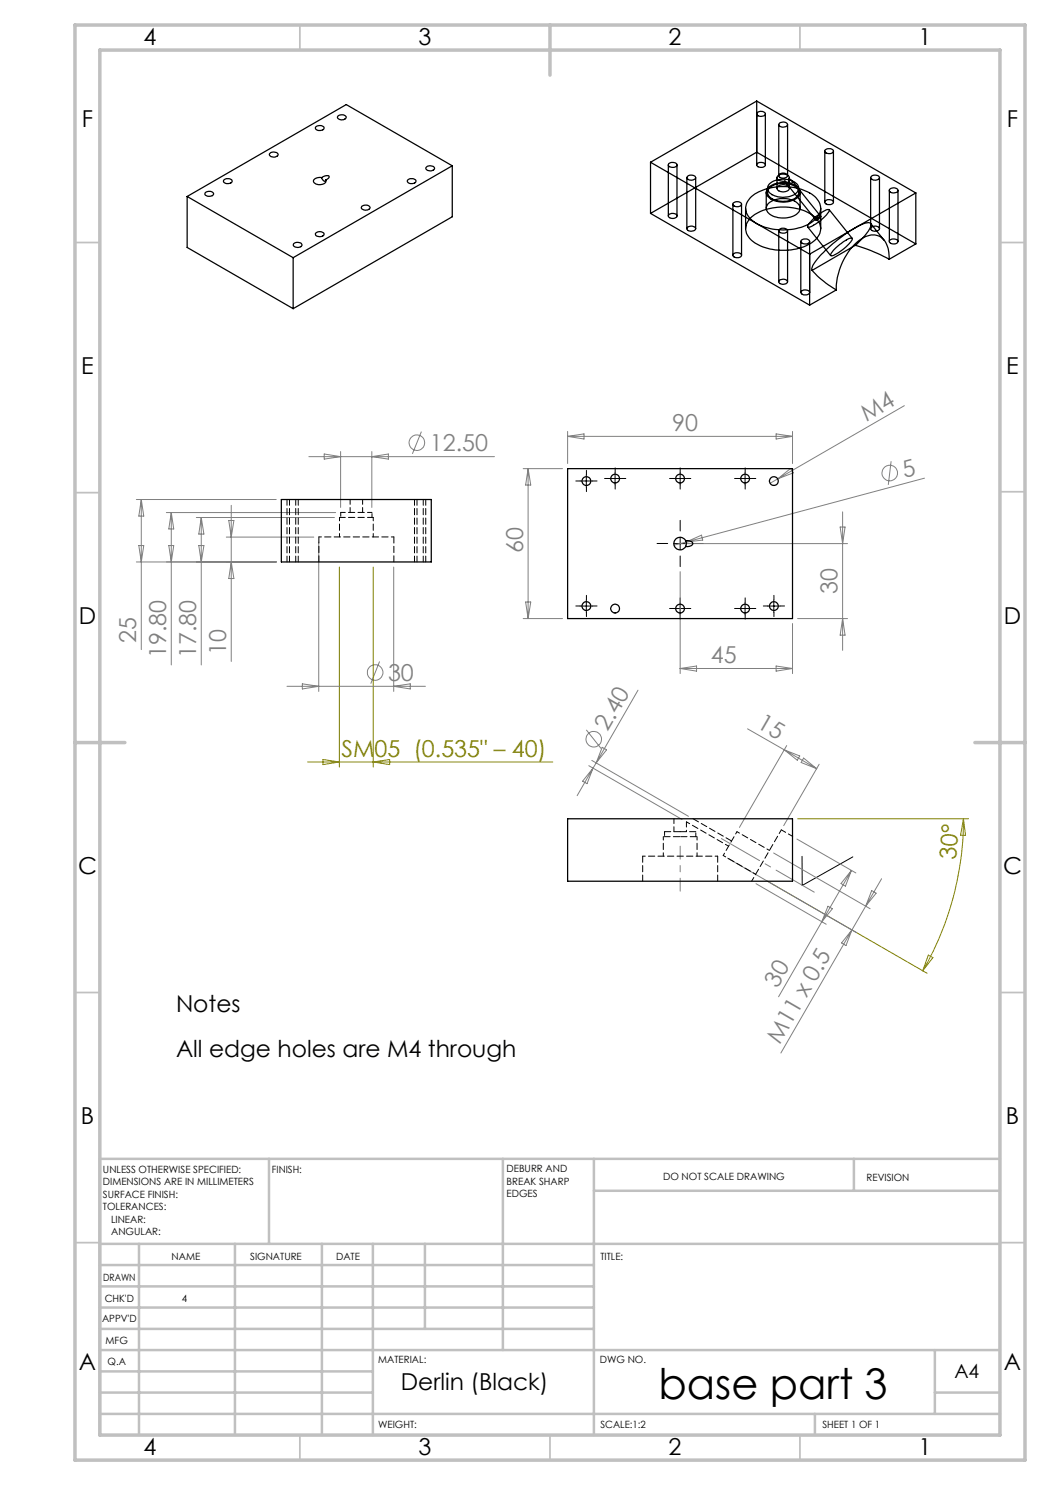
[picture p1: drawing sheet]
<svg xmlns="http://www.w3.org/2000/svg" width="210mm" height="297mm" viewBox="0 0 210 297" stroke-linecap="round" stroke-linejoin="round" font-family="sans-serif">
<g fill="none" stroke="#808080" stroke-width=".2">
<path d="M27.3 99.9h27.9M28.3 99.9v30M28.3 99.9l.5 3.3h-1zM61.8 91.3h37.1M64.8 90.8l3.3 .5-3.3 .5zM68.1 90.3v11.2M74.4 90.3v11.2M74.4 91.3l3.3-.5v1zM84.3 86.3l-1.8 4.5M104.6 93.7h7.9M105.6 93.7v30M105.6 93.7l.6 3.3h-1.1z"/>
<path d="M113.5 86.3v6.4M113.5 87.3h45M113.5 87.3l3.3-.5v1zM155.2 86.8l3.3 .5-3.3 .5zM155.5 95.8l2.6-2.1 .5 .9zM158.5 86.3v6.4M178.2 92.2l-.5 4.8M180.9 81.1l-26.9 15.6M184.9 95.6l-47.7 12.8M27.3 112.4h27.9M27.8 109.1h1l-.5 3.3zM33.3 102.5h33.8"/>
<path d="M33.8 109.1h.9l-.4 3.3zM34.3 102.5v30.5M34.3 102.5l.4 3.3h-.9zM39.3 103.5h27.6M39.8 109.1h1l-.5 3.3zM40.3 103.5v29.5M40.3 103.5l.5 3.3h-1zM45.3 107.4h17.5M45.8 104.1h1l-.6 3.3zM46.2 101.1v31.2M46.2 112.4l.6 3.3h-1zM63.7 108.4v29.9"/>
<path d="M78.7 113.4v24.9M136 114.3v20.4M137 108.7h32.5M137.2 108.9v.3M137.2 108.4l-2.4 .6M137.2 108.4l3.1-1.4 .2 1zM168 105.4h1l-.5 3.3zM168.5 102.4v27.7M57.4 137.3h27.7M60.5 136.8l3.2 .5-3.2 .5zM75.9 132.3l-1.7 4.4M78.7 137.3l3.4-.5v1z"/>
<path d="M104.6 123.7h7.9M105.1 120.4h1.1l-.6 3.3zM127.6 138l-8.4 14.6M136 133.7h22.5M136 133.7l3.3-.5v1zM155.2 133.2l3.3 .5-3.3 .5zM158.5 124.7v10M159.5 123.7h10M168.5 123.7l.5 3.3h-1zM117.3 146l2.9 3.7M117.8 153.1l18.6 10.8M118.4 152.1l19.3 11.2"/>
<path d="M118.6 153.6l-3.2 5.5M118.6 153.6l-1.2 3.1-.9-.5zM119.2 152.6l-.6 1M120.4 149.5l.9 .5-2.1 2.6zM149.5 145.8l7.3 4.2M156.8 150l6.5 3.7M156.8 150l3.1 1.2-.4 .8zM157.3 149.1l-9.4 16.4M160.7 151.6l2.6 2.1-3.1-1.2zM163.8 152.9l-7.1 12.2M145.5 171.6l25.8 14.9M151.2 176.7l14 8.2"/>
<path d="M154.7 170.6l19.3 11.1M159.4 167.8l11.8 6.8M170.3 174.1l-5.9 10.3M170.3 174.1l-1.2 3.1-.9-.5zM174.3 178.1l.9 .5-2.1 2.6zM176.3 175.8l-5.9 10.2M164.4 184.4l-8.7 15M165.6 181.3l.9 .4-2.1 2.7zM170.4 186l-14.2 24.6M170.4 186l-1.2 3.1-.9-.5z"/>
<circle cx="83.4" cy="88.5" r="1.55"/>
<circle cx="178" cy="94.6" r="1.56"/>
<circle cx="75" cy="134.5" r="1.55"/>
<circle cx="118.7" cy="147.9" r="1.56"/>
</g>
<path d="M67.9 113.4v40M74.6 113.4v40M61.5 152.4h49.1M64.6 151.9l3.3 .5-3.3 .5zM74.6 152.4l3.3-.5v1zM153.5 176.2l31.9 18.5M159.5 163.8h34.2M192.7 163.8a60.1 60.1 0 0 1-8.2 30.4M192.7 163.8l.4 3.3-1-.1zM185.7 191l.9 .5-2.1 2.7z" fill="none" stroke="#808000" stroke-width=".2"/>
<g fill="none" stroke="#000" stroke-width=".2" stroke-dasharray="15.2 1.3 1.3 1.3">
<path d="M116 96.2h-.8M117.3 94.9v-.8M117.3 97.4v.9M118.5 96.2h.9M121.8 95.7h-.9M123 94.4v-.8M123 96.9v.9M124.3 95.7h.9M134.8 95.7h-.9M136 94.4v-.8M136 96.9v.9M137.3 95.7h.9"/>
<path d="M147.8 95.7h-.9M149 94.4v-.8M149 96.9v.9M150.3 95.7h.9M117.3 119.9v-.8M133.5 108.7h-2.1M136 106.2v-2.1M136 111.2v2.1M138.5 108.7h2.2M154.8 119.9v-.8M116 121.2h-.8M117.3 122.4v.9"/>
<path d="M118.5 121.2h.9M134.8 121.7h-.9M136 120.4v-.8M136 122.9v.9M137.3 121.7h.9M147.8 121.7h-.9M149 120.4v-.8M149 122.9v.9M150.3 121.7h.9M153.5 121.2h-.8M154.8 122.4v.9M156 121.2h.9"/>
</g>
<g fill="none" stroke="#000" stroke-width=".2">
<path d="M116 96.2h2.5M117.3 95v2.5M121.8 95.7h2.5M123 94.5v2.5M134.8 95.7h2.5M136 94.5v2.5M147.8 95.7h2.5M149 94.5v2.5M117.3 120v2.5M134.8 108.7h2.5M136 107.5v2.5M154.8 120v2.5"/>
<path d="M116 121.2h2.5M134.8 121.7h2.5M136 120.5v2.5M147.8 121.7h2.5M149 120.5v2.5M153.5 121.2h2.5M160.4 171.3v5.8l10.2-5.7"/>
</g>
<path d="M144.3 167.7l18.6 10.7" fill="none" stroke="#808080" stroke-width=".2" stroke-dasharray="15.2 1.3 1.3 1.3" stroke-dashoffset="6.4"/>
<path d="M136 169.2v9" fill="none" stroke="#808080" stroke-width=".2" stroke-dasharray="15.2 1.3 1.3 1.3" stroke-dashoffset="12.6"/>
<g fill="none" stroke="#c0c0c0" stroke-width=".35">
<path d="M60 5v5M160 5v5M15 48.5h5M200 48.5h5M15 98.5h5M200 98.4h5M15 198.5h5M200 198.5h5M15 248.5h5M200 248.5h5M60 287v5M110 287v5"/>
<path d="M160 287v5"/>
</g>
<g fill="none" stroke="#c0c0c0" stroke-width=".5">
<path d="M53.8 231.8v17M100.6 231.8v38.2M118.8 231.8v55.2M118.8 238.2h81.2M170.8 231.8v6.4M200 231.8h-180v55.2M20 248.8h180M20 257.3h98.8M20 253h98.8M27.8 248.8v38.2M47 248.8v38.2M64.4 248.8v38.2"/>
<path d="M74.6 248.8v38.2M85 248.8v17M20 265.8h98.8M20 261.5h98.8M20 278.5h54.6M20 274.3h54.6M20 270h180M187 278.5h13M187 270v12.8M20 282.8h180M163 282.8v4.2"/>
</g>
<path d="M15 5h190v287h-190zM20 10h180v277h-180zM110 5v10M15 148.5h10M195 148.5h10" fill="none" stroke="#c0c0c0" stroke-width=".7"/>
<g fill="none" stroke="#000" stroke-width=".25">
<path d="M37.4 39.3v10.2l21.2 12.2M37.4 39.3l21.2 12.2M41.1 38.5a1.03 1.03 0 0 1 1.6 .3 1.1 1.1 0 0 1-1.7 0zM44.7 36.1a1.12 1.12 0 0 1 1.7 .1 .99 .99 0 0 1-1.7 .1zM53.9 30.7a1.1 1.1 0 0 1 1.7 .2 .97 .97 0 0 1-.9 .5 .97 .97 0 0 1-.8-.6zM63.1 25.4a1.12 1.12 0 0 1 1.7 .2 .96 .96 0 0 1-.9 .5 .96 .96 0 0 1-.8-.6zM64.3 35.5a1.32 1.32 0 0 0-1.6 .8 1.5 1.5 0 0 0 2.5 0l-.1-.3M64.3 35.5l.6-.3a.61 .61 0 0 1 .9 .2l-.1 .3-.6 .3M64.3 35.5l.6 .8 .2-.3M67.6 23.2a1.12 1.12 0 0 1 1.7 .2 .96 .96 0 0 1-.9 .6 .96 .96 0 0 1-.9-.6zM81.6 35.9a1.07 1.07 0 0 1 1.6 .3 .99 .99 0 0 1-1.6 .2l-.1-.2zM85.3 33.4a1.12 1.12 0 0 1 1.6 .3 .97 .97 0 0 1-.9 .5 .97 .97 0 0 1-.8-.6z"/>
<path d="M90.5 33.2l-31.9 18.3M90.5 33.2v10.2l-31.9 18.3M90.5 33.2l-21.2-12.3-31.9 18.4M130.1 32.5v10.2M130.1 32.5l31.8 18.3 21.3-12.2M133.7 33v10.2M133.7 32.7a1.09 1.09 0 0 1 1.7 .3 1 1 0 0 1-1.7-.1zM135.4 33v10.2M137.4 35.5v10.3M137.6 35.2a1.05 1.05 0 0 1 1.5 .4 1.02 1.02 0 0 1-1.7-.1zM139.1 35.5v10.3M150.3 39.3a11.1 11.1 0 0 1 12.6 0 3 3 0 0 1-.6 5.2 11.2 11.2 0 0 1-11.7-.3 2.96 2.96 0 0 1-.3-4.9z"/>
<path d="M151.3 20.2v12.8M151.3 20.2l31.9 18.4M151.3 20.2l-21.2 12.3M151.4 32.7a1.05 1.05 0 0 1 1.7 .3 1 1 0 0 1-1.8-.1zM151.4 22.5a.95 .95 0 0 1 1.7 .4 1.03 1.03 0 0 1-1.8-.1zM153.1 22.8v10.2M153.2 38.5v3.2M153.5 37.6v.9M153.7 37.5a4.8 4.8 0 0 1 6 .2 1.53 1.53 0 0 1-.9 2.3 4.8 4.8 0 0 1-5.3-.8 1.22 1.22 0 0 1 .2-1.7zM153.8 36.9a4.3 4.3 0 0 1 5.7 .1 1.43 1.43 0 0 1-1 2.1 4.5 4.5 0 0 1-4.7-.7 1.15 1.15 0 0 1 0-1.5zM153.8 37.7a4.3 4.3 0 0 1 5.7 .1 1.43 1.43 0 0 1-1 2.1 4.5 4.5 0 0 1-4.7-.6 1.15 1.15 0 0 1 0-1.6zM155.4 35.5v2.1"/>
<path d="M155.5 37.4a1.56 1.56 0 0 1 2.4 .2 1.42 1.42 0 0 1-2.3 .5l-.2-.4zM155.8 24.9v10.2M155.9 34.9a.95 .95 0 0 1 1.6 .3 1.03 1.03 0 0 1-1.7-.1zM155.9 24.7l.1-.1a1.05 1.05 0 0 1 1.5 .3 1.02 1.02 0 0 1-1.7 0zM157.1 36.4l6.1 7.7M157.5 24.9v10.2M157.8 35.7l.2 .1a.55 .55 0 0 1 .4 .8l-.8-.1-.6-.3M157.8 35.7a.88 .88 0 0 0-1.1-.9 .99 .99 0 0 0-1.3 .9 1.52 1.52 0 0 0 1.6 .5M157.8 35.7l-.3 .8a.36 .36 0 0 1-.5-.3M157.9 35.5v2.1M158.4 36.2l5.7 7.1M159.8 37.6v.9"/>
<path d="M160 38.5v3.2M165 30.2v10.2M165 30a1.09 1.09 0 0 1 1.7 .3 1 1 0 0 1-1.7-.1zM166.7 30.2v10.2M174.1 35.5v10.3M174.2 35.3a1.05 1.05 0 0 1 1.7 .3 1.02 1.02 0 0 1-1.8-.1zM175.9 35.5v10.3M177.9 38.1v10.2M177.9 37.8a1.05 1.05 0 0 1 1.7 .3 .99 .99 0 0 1-1.7 0zM179.6 38.1v10.2M183.2 38.6v10.2M58.6 51.5v10.2"/>
<path d="M58.8 48.7a1.11 1.11 0 0 1 1.6 .3 .94 .94 0 0 1-.9 .5 .94 .94 0 0 1-.8-.6zM63.1 46.7a1.06 1.06 0 0 1 1.7 .1 .94 .94 0 0 1-.9 .5 .94 .94 0 0 1-.8-.6zM72.4 41.2a1.03 1.03 0 0 1 1.6 .4 1.05 1.05 0 0 1-1.8 0zM130.1 42.7l21.2-12.3 31.9 18.4M130.1 42.7l31.8 18.3M133.7 43a1.05 1.05 0 0 1 1.7 .2 .99 .99 0 0 1-1.7 0zM137.5 45.5a1.05 1.05 0 0 1 1.6 .3 1.02 1.02 0 0 1-1.7-.1zM146.6 50.9a1.06 1.06 0 0 1 1.7 .2 1 1 0 0 1-1.7-.1zM146.6 40.8v10.2M146.6 40.6a1.11 1.11 0 0 1 1.7 .2 .99 .99 0 0 1-1.7 0zM148.3 40.8v10.2M149.1 41.7v4.1"/>
<path d="M150.3 43.4a11.1 11.1 0 0 1 12.6 0 2.94 2.94 0 0 1-.3 4.9 11.2 11.2 0 0 1-12.3-.2 2.89 2.89 0 0 1 0-4.7zM153.6 40.8a4.7 4.7 0 0 1 6.2 .2 1.54 1.54 0 0 1-1.1 2.2 4.9 4.9 0 0 1-5.2-.8 1.25 1.25 0 0 1 .1-1.6zM155.8 46.1v10.2M155.9 56.1l.1-.1a1.05 1.05 0 0 1 1.5 .4 1.02 1.02 0 0 1-1.7-.1zM155.9 45.9a1.05 1.05 0 0 1 1.6 .3 1.04 1.04 0 0 1-1.7-.1zM157.5 46.1v10.2M160.2 48.3v10.2M160.3 58.3a1.05 1.05 0 0 1 1.6 .2 1.03 1.03 0 0 1-1.7 0zM160.3 48a1.09 1.09 0 0 1 1.6 .3 1.03 1.03 0 0 1-1.7 0zM161.5 45.4l4.6 5.7M161.9 48.3v12.7M162.4 54.1l1.9 1.8 3 2.1"/>
<path d="M162.6 43.9l1.9-1.5a1.3 1.3 0 0 1 1.3-.4l.1 .1a8.4 8.4 0 0 1-4.2 3.4 .48 .48 0 0 1 .2-.8zM163.3 43.8l.2-.2a.44 .44 0 0 1 .6-.2l-.3 .3a.44 .44 0 0 1-.6 .3zM164.1 41.7v4.1M165 40.2a1.05 1.05 0 0 1 1.7 .3 1 1 0 0 1-1.7-.1zM165.8 41.9l4.6 5.8M166.7 50.1a7.4 7.4 0 0 1 3.7-2.5 .69 .69 0 0 1-.4 1 7.9 7.9 0 0 1-3.8 2.5 .54 .54 0 0 1 .3-.8zM167.3 58l-5.4 3M171.1 49.1l3.1 1 3.6 1.8M171.1 49.1l2.4-2.6a1.81 1.81 0 0 0 .6-1.8 3 3 0 0 0-2.6 .6 27.6 27.6 0 0 0-8.9 7.8l-.3 .6 .1 .4M171.1 49.1l-8.7 5M174.1 44.7l2.7 3.3M174.2 45.5a1.05 1.05 0 0 1 1.7 .3 1.02 1.02 0 0 1-1.8-.1z"/>
<path d="M177.8 51.9a4.5 4.5 0 0 0-2.3-4.8 4.8 4.8 0 0 0-4.7 1.9 13.3 13.3 0 0 0-3.5 9M177.9 48a1.09 1.09 0 0 1 1.7 .3 1 1 0 0 1-1.7 0zM183.2 48.8l-5.4 3.1M56.3 99.9h30v12.5h-30zM113.5 93.7h45v30h-45zM137.1 108.1a1.3 1.3 0 0 1 1.5 .6 1.24 1.24 0 0 1-1.5 .6M137.1 108.1l.2 .4-.2 .8M137.1 108.1a1.25 1.25 0 0 0-1.9-.4 1.25 1.25 0 0 0 0 2 1.25 1.25 0 0 0 1.9-.4M113.5 163.8h45v12.4h-45z"/>
<circle cx="117.3" cy="96.2" r=".87"/>
<circle cx="123" cy="95.7" r=".87"/>
<circle cx="136" cy="95.7" r=".87"/>
<circle cx="149" cy="95.7" r=".87"/>
<circle cx="154.8" cy="96.2" r=".87"/>
<circle cx="117.3" cy="121.2" r=".87"/>
<circle cx="123" cy="121.7" r=".87"/>
<circle cx="136" cy="121.7" r=".87"/>
<circle cx="149" cy="121.7" r=".87"/>
<circle cx="154.8" cy="121.2" r=".87"/>
</g>
<path d="M78.8 107.4h-15M143.5 171.2h-15" fill="none" stroke="#000" stroke-width=".2" stroke-dasharray="1.3 .6" stroke-dashoffset=".8"/>
<path d="M57.4 99.9v12.5M57.9 99.9v12.5M82.9 99.9v12.5M83.4 99.9v12.5M59.2 112.4v-12.5M59.6 112.4v-12.5M67.9 103.5h6.8M84.7 112.4v-12.5M85.2 112.4v-12.5" fill="none" stroke="#000" stroke-width=".2" stroke-dasharray="1.3 .6" stroke-dashoffset=".1"/>
<path d="M68.2 102.5h6.2M156.3 166l-6 10.2" fill="none" stroke="#000" stroke-width=".2" stroke-dasharray="1.3 .6" stroke-dashoffset=".4"/>
<path d="M63.8 107.4v5M78.8 112.4v-5M128.5 171.2v5M132.9 166.3h3.1M136 166.3h3.2M143.5 176.2v-5M146.3 168.2l-7.7-4.5" fill="none" stroke="#000" stroke-width=".2" stroke-dasharray="1.3 .6"/>
<path d="M67.9 103.5v3.9M74.7 107.4v-3.9M132.7 167.3v3.9M139.4 171.2v-3.9" fill="none" stroke="#000" stroke-width=".2" stroke-dasharray="1.3 .6" stroke-dashoffset=".6"/>
<path d="M68.2 102.5v1M74.4 103.5v-1M132.9 166.3v1M137.3 164.4l8.4 4.8M139.2 167.3v-1" fill="none" stroke="#000" stroke-width=".2" stroke-dasharray="1.3 .6" stroke-dashoffset=".5"/>
<path d="M70 99.9v2.6M72.5 102.5v-2.6M134.8 163.7v2.6M158.5 167.3l-2.2-1.3" fill="none" stroke="#000" stroke-width=".2" stroke-dasharray="1.3 .6" stroke-dashoffset=".3"/>
<path d="M132.7 167.3h3.3M136 167.3h3.4" fill="none" stroke="#000" stroke-width=".2" stroke-dasharray="1.3 .6" stroke-dashoffset="-.1"/>
<path d="M144.6 171.1l2.8-4.8M144.6 171.1l6.5 3.7M153.9 170.1l-6.5-3.8" fill="none" stroke="#000" stroke-width=".2" stroke-dasharray="1.3 .6" stroke-dashoffset=".7"/>
<path d="M137.3 166.3v-1.9" fill="none" stroke="#000" stroke-width=".2" stroke-dasharray="1.3 .6" stroke-dashoffset="1"/>
<text font-size="8.5" x="131.7" y="279.7">base part 3</text>
<g font-size="4.7">
<text x="28.7" y="9">4</text>
<text x="83.7" y="9">3</text>
<text x="133.7" y="9">2</text>
<text x="183.7" y="9">1</text>
<text x="16.4" y="25.5">F</text>
<text x="201.4" y="25.5">F</text>
<text x="16.2" y="74.8">E</text>
<text x="201.2" y="74.8">E</text>
<text x="15.8" y="124.7">D</text>
<text x="200.8" y="124.7">D</text>
<text x="15.6" y="174.7">C</text>
<text x="200.6" y="174.7">C</text>
<text x="35.2" y="202.4">Notes</text>
<text x="35.2" y="211.4">All edge holes are M4 through</text>
<text x="16.2" y="224.8">B</text>
<text x="201.2" y="224.8">B</text>
<text x="15.8" y="274">A</text>
<text x="200.8" y="274">A</text>
<text x="80.2" y="278">Derlin (Black)</text>
<text x="28.7" y="291">4</text>
<text x="83.7" y="291">3</text>
<text x="133.7" y="291">2</text>
<text x="183.7" y="291">1</text>
</g>
<g font-size="4.7" fill="#808080">
<text x="134.5" y="86.3">90</text>
<text x="173.3" y="84.3" transform="rotate(-30 173.3 84.3)">M4</text>
<text x="86" y="90.2">12.50</text>
<text x="180.9" y="95.6" transform="rotate(-15 180.9 95.6)">5</text>
<text x="104.6" y="110.6" transform="rotate(-90 104.6 110.6)">60</text>
<text x="167.5" y="118.8" transform="rotate(-90 167.5 118.8)">30</text>
<text x="27.3" y="128.6" transform="rotate(-90 27.3 128.6)">25</text>
<text x="33.3" y="131.7" transform="rotate(-90 33.3 131.7)">19.80</text>
<text x="39.3" y="131.7" transform="rotate(-90 39.3 131.7)">17.80</text>
<text x="45.3" y="131" transform="rotate(-90 45.3 131)">10</text>
<text x="77.6" y="136.2">30</text>
<text x="142.2" y="132.7">45</text>
<text x="121.5" y="146.5" transform="rotate(-60 121.5 146.5)">2.40</text>
<text x="151.2" y="145.5" transform="rotate(30 151.2 145.5)">15</text>
<text x="155.5" y="197.7" transform="rotate(-60 155.5 197.7)">30</text>
<text x="156" y="209" transform="rotate(-60 156 209)">M11 x 0.5</text>
</g>
<g font-size="4.7" fill="#808000">
<text x="68.3" y="151.4">SM05 (0.535&quot; – 40)</text>
<text x="191.3" y="171.9" transform="rotate(-86 191.3 171.9)">30°</text>
</g>
<text font-size="3.9" x="190.9" y="275.5">A4</text>
<g font-size="2">
<text x="20.6" y="234.6">UNLESS OTHERWISE SPECIFIED:</text>
<text x="20.6" y="237.1">DIMENSIONS ARE IN MILLIMETERS</text>
<text x="20.6" y="239.6">SURFACE FINISH:</text>
<text x="54.4" y="234.6">FINISH:</text>
<text x="101.3" y="234.5">DEBURR AND</text>
<text x="101.3" y="237">BREAK SHARP</text>
<text x="101.3" y="239.5">EDGES</text>
<text x="132.6" y="236">DO NOT SCALE DRAWING</text>
<text x="173.3" y="236.2">REVISION</text>
<text x="20.6" y="242.1">TOLERANCES:</text>
<text x="22.2" y="244.6">LINEAR:</text>
<text x="22.2" y="247.1">ANGULAR:</text>
<text x="34.3" y="252">NAME</text>
<text x="50" y="251.9">SIGNATURE</text>
<text x="67.2" y="251.9">DATE</text>
<text x="120.1" y="251.9">TITLE:</text>
<text x="20.6" y="256.1">DRAWN</text>
<text x="20.9" y="260.3">CHK'D</text>
<text x="36.4" y="260.3">4</text>
<text x="20.4" y="264.4">APPV'D</text>
<text x="21.1" y="268.8">MFG</text>
<text x="21.5" y="273">Q.A</text>
<text x="75.6" y="272.5">MATERIAL:</text>
<text x="120" y="272.5">DWG NO.</text>
<text x="75.6" y="285.5">WEIGHT:</text>
<text x="120.1" y="285.6">SCALE:1:2</text>
<text x="164.5" y="285.6">SHEET 1 OF 1</text>
</g>
</svg>
